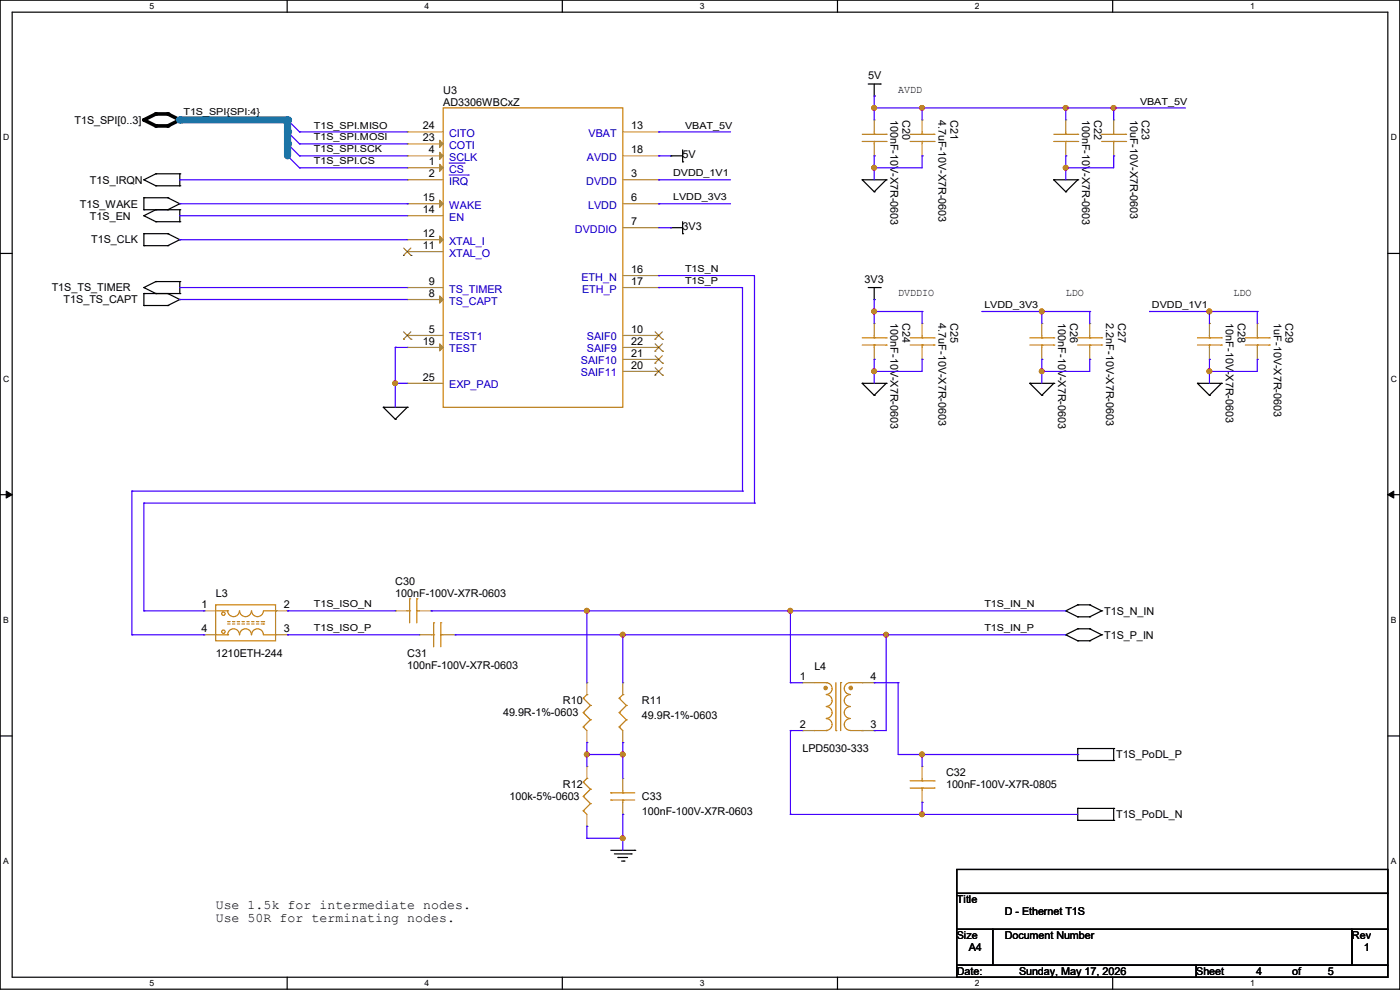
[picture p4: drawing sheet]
<svg xmlns="http://www.w3.org/2000/svg" width="297mm" height="210mm" viewBox="0 0 297 210" stroke-linecap="round" stroke-linejoin="round" font-family="sans-serif">
<path d="M0 0h297v209.8h-297zM2.6 2.6h291.8v204.7h-291.8z" fill="none" stroke="#000" stroke-width=".25"/>
<g fill="#fff">
<path d="M31.7 .3h1v2h-1z"/>
<path d="M31.7 207.6h1v1.9h-1z"/>
</g>
<path d="M60.9 0v2.6M60.9 207.3v2.5" fill="none" stroke="#000" stroke-width=".25"/>
<g fill="#fff">
<path d="M90.1 .3h1v2h-1z"/>
<path d="M90.1 207.6h1v1.9h-1z"/>
</g>
<path d="M119.3 0v2.6M119.3 207.3v2.5" fill="none" stroke="#000" stroke-width=".25"/>
<g fill="#fff">
<path d="M148.5 .3h.9v2h-.9z"/>
<path d="M148.5 207.6h.9v1.9h-.9z"/>
</g>
<path d="M177.7 0v2.6M177.7 207.3v2.5" fill="none" stroke="#000" stroke-width=".25"/>
<g fill="#fff">
<path d="M206.8 .3h1v2h-1z"/>
<path d="M206.8 207.6h1v1.9h-1z"/>
</g>
<path d="M236.1 0v2.6M236.1 207.3v2.5" fill="none" stroke="#000" stroke-width=".25"/>
<g fill="#fff">
<path d="M265.2 .3h1v2h-1z"/>
<path d="M265.2 207.6h1v1.9h-1z"/>
<path d="M.7 28.2h1.2v1.9h-1.2z"/>
<path d="M295.1 28.2h1.2v1.9h-1.2z"/>
<path d="M.7 79.3h1.2v2h-1.2z"/>
<path d="M295.1 79.3h1.2v2h-1.2z"/>
</g>
<path d="M0 53.8h2.6M294.4 53.8h2.6" fill="none" stroke="#000" stroke-width=".25"/>
<g fill="#fff">
<path d="M.7 130.5h1.2v2h-1.2z"/>
<path d="M295.1 130.5h1.1v2h-1.1z"/>
</g>
<path d="M0 104.9h2.6M294.4 104.9h2.6" fill="none" stroke="#000" stroke-width=".25"/>
<path d="M1.3 104.2l1.3 .7-1.3 .8zM294.4 104.9l1.3-.7v1.5z" fill="#000" stroke="#000" stroke-width=".21"/>
<g fill="#fff">
<path d="M.7 181.7h1.2v2h-1.2z"/>
<path d="M295.1 181.7h1.1v2h-1.1z"/>
</g>
<g fill="none" stroke="#000" stroke-width=".25">
<path d="M184.2 17.8h2.5M185.5 17.8v2.6M186.7 17.8h.1M30.5 38.1h.1M30.5 38.1l2.6 1.3M33.1 36.9h.1M33.1 39.4h.1M33.1 36.9l-2.6 1.2M33.1 36.9h5M33.1 39.4h5M38.1 36.9h.1M38.1 39.4h.1"/>
<path d="M38.1 36.9v2.5M142.3 33.1h.1M142.3 33.1h2.5M144.8 34.3h.1M144.8 31.8v2.5M182.9 38.1h.1M182.9 38.1h5.1M182.9 38.1l2.6 2.6M185.5 20.4h.1M188 38.1h.1M188 38.1l-2.5 2.6M223.6 38.1h.1"/>
<path d="M223.6 38.1h5M223.6 38.1l2.5 2.6M228.6 38.1h.1M228.6 38.1l-2.5 2.6M30.5 52.1h.1M30.5 49.6h.1M30.5 45.8h.1M30.5 44.5h.1M30.5 42h.1M30.5 49.6h5.1M30.5 52.1h5.1M30.5 42v2.5"/>
<path d="M30.5 49.6v2.5M30.5 44.5h7.6M30.5 45.8l2.6 1.2M30.5 42h5.1M33.1 44.5h.1M33.1 47h.1M33.1 59.7h.1M33.1 44.5l-2.6 1.3M33.1 47h5M33.1 59.7l-2.6 1.3M33.1 59.7h5M35.6 49.6h.1"/>
<path d="M35.6 52.1h.1M35.6 42h.1M35.6 44.5h.1M35.6 49.6l2.5 1.2M35.6 42l2.5 1.2M38.1 50.8h.1M38.1 44.5h.1M38.1 47h.1M38.1 43.2h.1M38.1 59.7h.1M38.1 44.5v2.5M38.1 59.7v2.6"/>
<path d="M38.1 50.8l-2.5 1.3M38.1 43.2l-2.5 1.3M142.3 48.3h.1M142.3 48.3h2.5M144.8 49.6h.1M144.8 47v2.6M185.5 40.7h.1M226.1 40.7h.1M30.5 64.8h.1M30.5 62.3h.1M30.5 61h.1M30.5 62.3v2.5"/>
<path d="M30.5 62.3h7.6M30.5 64.8h5.1M30.5 61l2.6 1.3M33.1 62.3h.1M35.6 62.3h.1M35.6 64.8h.1M35.6 62.3l2.5 1.2M38.1 63.5h.1M38.1 62.3h.1M38.1 63.5l-2.5 1.3M184.2 61h2.5M185.5 63.5h.1"/>
<path d="M185.5 61v2.5M186.7 61h.1M81.3 86.4h.1M81.3 86.4h5.1M81.3 86.4l2.6 2.5M83.9 88.9h.1M86.4 86.4h.1M86.4 86.4l-2.5 2.5M182.9 81.3h.1M182.9 81.3h5.1M182.9 81.3l2.6 2.6M185.5 83.9h.1"/>
<path d="M188 81.3h.1M188 81.3l-2.5 2.6M218.5 81.3h.1M218.5 81.3h5.1M218.5 81.3l2.5 2.6M221 83.9h.1M223.6 81.3h.1M223.6 81.3l-2.6 2.6M254 81.3h.1M254 81.3h5.1M254 81.3l2.6 2.6M256.6 83.9h.1"/>
<path d="M259.1 81.3h.1M259.1 81.3l-2.5 2.6M226.1 129.6h.1M226.1 134.7h.1M226.1 129.6l2.5 1.3M226.1 134.7l2.5 1.2M228.6 128.3h.1M228.6 130.9h.1M228.6 133.4h.1M228.6 135.9h.1M228.6 128.3l-2.5 1.3M228.6 128.3h2.6"/>
<path d="M228.6 130.9h2.6M228.6 133.4l-2.5 1.3M228.6 133.4h2.6M228.6 135.9h2.6M231.2 128.3h.1M231.2 130.9h.1M231.2 133.4h.1M231.2 135.9h.1M231.2 128.3l2.5 1.3M231.2 133.4l2.5 1.3M233.7 129.6h.1M233.7 134.7h.1"/>
<path d="M233.7 129.6l-2.5 1.3M233.7 134.7l-2.5 1.2M0 156.1h2.6M228.6 158.8h.1M228.6 158.8h7.7M228.6 158.8v2.5M236.3 158.8h.1M236.3 158.8v2.5M294.4 156.1h2.6M228.6 161.3h.1M228.6 174h.1M228.6 171.5h.1"/>
<path d="M228.6 161.3h7.7M228.6 171.5v2.5M228.6 171.5h7.7M228.6 174h7.7M236.3 161.3h.1M236.3 171.5h.1M236.3 174h.1M236.3 171.5v2.5M129.6 180.4h5.1M130.3 181.1h3.6M131.1 181.9h.1M131.1 181.9h2"/>
<path d="M131.9 182.7h.5M132.4 182.7h.1M133.9 181.1h.1M134.7 180.4h.1M203 184.4h91.4v5.1h-91.4zM203 189.5h91.4v7.6h-91.4zM203 197.1h7.6v7.7h-7.6zM210.6 197.1h76.2v7.7h-76.2zM286.8 197.1h7.6v7.7h-7.6zM203 204.8h50.8v2.5h-50.8zM253.8 204.8h40.6v2.5h-40.6z"/>
</g>
<path d="M30.5 25.4l2.6-1.2h2.5l2.5 1.2-2.5 1.3h-2.5z" fill="none" stroke="#000" stroke-width=".76"/>
<g fill="#000">
<circle cx="30.5" cy="25.4" r=".38"/>
<circle cx="33.1" cy="24.2" r=".38"/>
<circle cx="33.1" cy="26.7" r=".38"/>
<circle cx="35.6" cy="26.7" r=".38"/>
<circle cx="35.6" cy="24.2" r=".38"/>
<circle cx="38.1" cy="25.4" r=".38"/>
</g>
<g fill="none" stroke="#4200ff" stroke-width=".25">
<path d="M38.1 38.1h.1M38.1 38.1h48.3M61 25.4h.1M61 28h.1M61 30.5h.1M61 33.1h.1M61 25.4l2.5 2.6M61 28l2.5 2.5M61 30.5l2.5 2.6M61 33.1l2.5 2.5M63.5 28h.1M63.5 30.5h.1"/>
<path d="M63.5 33.1h.1M63.5 35.6h.1M63.5 28h22.9M63.5 30.5h22.9M63.5 33.1h22.9M63.5 35.6h22.9"/>
</g>
<g fill="none" stroke="#cc8006" stroke-width=".25">
<path d="M94 22.9h38.1v63.5h-38.1zM182.9 28.5h5.1M182.9 30h5.1M185.5 30h.1M185.5 28.5h.1M185.5 28v.5M185.5 30v.5M188 28.5h.1M188 30h.1M193.1 28.5h5.1M193.1 30h5.1M195.6 30h.1"/>
<path d="M195.6 28.5h.1M195.6 28v.5M195.6 30v.5M198.2 28.5h.1M198.2 30h.1M223.6 28.5h5M223.6 30h5M226.1 30h.1M226.1 28.5h.1M226.1 28v.5M226.1 30v.5M228.6 28.5h.1"/>
<path d="M228.6 30h.1M233.7 28.5h5.1M233.7 30h5.1M236.3 30h.1M236.3 28.5h.1M236.3 28v.5M236.3 30v.5M238.8 28.5h.1M238.8 30h.1M182.9 71.7h5.1M182.9 73.2h5.1M185.5 73.2h.1"/>
<path d="M185.5 71.7h.1M185.5 71.2v.5M185.5 73.2v.5M188 71.7h.1M188 73.2h.1M193.1 71.7h5.1M193.1 73.2h5.1M195.6 73.2h.1M195.6 71.7h.1M195.6 71.2v.5M195.6 73.2v.5M198.2 71.7h.1"/>
<path d="M198.2 73.2h.1M218.5 71.7h5.1M218.5 73.2h5.1M221 73.2h.1M221 71.7h.1M221 71.2v.5M221 73.2v.5M223.6 71.7h.1M223.6 73.2h.1M228.6 71.7h5.1M228.6 73.2h5.1M231.2 73.2h.1"/>
<path d="M231.2 71.7h.1M231.2 71.2v.5M231.2 73.2v.5M233.7 71.7h.1M233.7 73.2h.1M254 71.7h5.1M254 73.2h5.1M256.6 73.2h.1M256.6 71.7h.1M256.6 71.2v.5M256.6 73.2v.5M259.1 71.7h.1"/>
<path d="M259.1 73.2h.1M264.2 71.7h5.1M264.2 73.2h5.1M266.7 73.2h.1M266.7 71.7h.1M266.7 71.2v.5M266.7 73.2v.5M269.3 71.7h.1M269.3 73.2h.1M45.8 128.3h12.7v7.6h-12.7zM45.8 134.7h2.5M45.8 129.6h2.5"/>
<path d="M48.3 129.6h.1M48.3 134.7h.1M48.3 129.6a1.25 1.25 0 0 0 1.3 1.2 1.25 1.25 0 0 0 1.2-1.2M48.3 134.7a1.25 1.25 0 0 1 1.3-1.3 1.25 1.25 0 0 1 1.2 1.3M50.8 129.6a1.25 1.25 0 0 0 1.3 1.2 1.25 1.25 0 0 0 1.2-1.2 1.27 1.27 0 0 0 1.3 1.2 1.27 1.27 0 0 0 1.3-1.2h2.6M58.5 134.7h.1M58.5 129.6h.1M58.5 134.7h-2.6a1.25 1.25 0 0 0-1.3-1.3 1.25 1.25 0 0 0-1.2 1.3 1.27 1.27 0 0 0-1.3-1.3 1.27 1.27 0 0 0-1.3 1.3M86.4 129.6h.5M86.9 127h.1M86.9 129.6h.1M86.9 127v5.1"/>
<path d="M88.4 127h.1M88.4 129.6h.1M88.4 129.6h.5M88.4 127v5.1M91.5 134.7h.5M92 132.1h.1M92 134.7h.1M92 132.1v5.1M93.5 132.1h.1M93.5 134.7h.1M93.5 132.1v5.1M93.5 134.7h.5"/>
<path d="M123.7 154.2h.1M123.7 151.2h.1M123.7 148.1h.1M123.7 154.2l.8 .8M123.7 151.2l1.6 1.5M123.7 148.1l1.6 1.5M124.5 147.4h.1M124.5 147.4l-.8 .7M125.3 152.7h.1M125.3 149.6h.1M125.3 152.7l-1.6 1.5M125.3 149.6l-1.6 1.6"/>
<path d="M131.4 154.2h.1M131.4 151.2h.1M131.4 148.1h.1M131.4 154.2l.7 .8M131.4 151.2l1.5 1.5M131.4 148.1l1.5 1.5M132.1 147.4h.1M132.1 147.4l-.7 .7M132.9 152.7h.1M132.9 149.6h.1M132.9 152.7l-1.5 1.5M132.9 149.6l-1.5 1.6"/>
<path d="M172.8 144.8h2.5M172.8 155h2.5M175.3 144.8h.1M175.3 155h.1M175.3 144.8a1.25 1.25 0 0 1 1.2 1.3 1.25 1.25 0 0 1-1.2 1.2 1.27 1.27 0 0 1 1.2 1.3 1.27 1.27 0 0 1-1.2 1.3 1.27 1.27 0 0 1 1.2 1.2 1.27 1.27 0 0 1-1.2 1.3M175.3 152.4a1.25 1.25 0 0 1 1.2 1.3 1.25 1.25 0 0 1-1.2 1.2M177.3 155h.1M177.3 144.8v10.2M178.4 144.8h.1M178.4 144.8v10.2M180.4 155h2.5M180.4 152.4a1.25 1.25 0 0 0-1.3 1.3 1.25 1.25 0 0 0 1.3 1.2"/>
<path d="M182.9 144.8h.1M182.9 155h.1M182.9 144.8h-2.5a1.25 1.25 0 0 0-1.3 1.3 1.25 1.25 0 0 0 1.3 1.2 1.29 1.29 0 0 0-1.3 1.3 1.29 1.29 0 0 0 1.3 1.3 1.25 1.25 0 0 0-1.3 1.3 1.25 1.25 0 0 0 1.3 1.2M123.7 172h.1M123.7 169h.1M123.7 165.9h.1M123.7 172l.8 .8M123.7 169l1.6 1.5M123.7 165.9l1.6 1.5M124.5 165.1h.1M124.5 165.1l-.8 .8M125.3 170.5h.1"/>
<path d="M125.3 167.4h.1M125.3 170.5l-1.6 1.5M125.3 167.4l-1.6 1.6M129.6 169.7h.1M129.6 168.2h.1M129.6 169.7h5.1M129.6 168.2h5.1M132.1 168.2h.1M132.1 169.7h.1M132.1 167.7v.5M132.1 169.7v.5M193.1 165.7h5.1"/>
<path d="M193.1 167.2h5.1M195.6 167.2h.1M195.6 165.7h.1M195.6 165.1v.6M195.6 167.2v.5M198.2 165.7h.1M198.2 167.2h.1"/>
<circle cx="47.4" cy="134" r=".36"/>
<circle cx="47.4" cy="130.2" r=".36"/>
</g>
<g fill="none" stroke="#a84" stroke-width=".25">
<path d="M86.4 35.6h.1M86.4 38.1h.1M86.4 33.1h.1M86.4 30.5h.1M86.4 28h.1M86.4 35.6h7.6M86.4 38.1h7.6M86.4 33.1h7.6M86.4 28h7.6M86.4 30.5h7.6M132.1 38.1h7.6M132.1 33.1h7.6"/>
<path d="M132.1 28h7.6M139.7 38.1h.1M139.7 28h.1M139.7 33.1h.1M185.5 25.4h.1M185.5 33.1h.1M185.5 25.4v2.6M185.5 30.5v2.6M195.6 25.4h.1M195.6 33.1h.1M195.6 25.4v2.6M195.6 30.5v2.6"/>
<path d="M226.1 25.4h.1M226.1 33.1h.1M226.1 25.4v2.6M226.1 30.5v2.6M236.3 25.4h.1M236.3 33.1h.1M236.3 25.4v2.6M236.3 30.5v2.6M86.4 53.4h.1M86.4 50.8h.1M86.4 45.8h.1M86.4 43.2h.1"/>
<path d="M86.4 43.2h7.6M86.4 53.4h7.6M86.4 50.8h7.6M86.4 45.8h7.6M132.1 43.2h7.6M132.1 48.3h7.6M132.1 58.5h7.6M139.7 43.2h.1M139.7 48.3h.1M139.7 58.5h.1M86.4 71.2h.1M86.4 63.5h.1"/>
<path d="M86.4 61h.1M86.4 73.7h.1M86.4 71.2h7.6M86.4 63.5h7.6M86.4 61h7.6M86.4 73.7h7.6M132.1 71.2h7.6M132.1 61h7.6M132.1 73.7h7.6M132.1 78.8h7.6M132.1 76.2h7.6M139.7 71.2h.1"/>
<path d="M139.7 61h.1M139.7 78.8h.1M139.7 76.2h.1M139.7 73.7h.1M185.5 68.6h.1M185.5 76.2h.1M185.5 68.6v2.6M185.5 73.7v2.5M195.6 68.6h.1M195.6 76.2h.1M195.6 68.6v2.6M195.6 73.7v2.5"/>
<path d="M221 68.6h.1M221 76.2h.1M221 68.6v2.6M221 73.7v2.5M231.2 68.6h.1M231.2 76.2h.1M231.2 68.6v2.6M231.2 73.7v2.5M256.6 68.6h.1M256.6 76.2h.1M256.6 68.6v2.6M256.6 73.7v2.5"/>
<path d="M266.7 68.6h.1M266.7 76.2h.1M266.7 68.6v2.6M266.7 73.7v2.5M86.4 81.3h.1M86.4 81.3h7.6M43.2 129.6h.1M43.2 134.7h.1M43.2 134.7h2.6M43.2 129.6h2.6M58.5 134.7h2.5M58.5 129.6h2.5"/>
<path d="M61 134.7h.1M61 129.6h.1M83.9 129.6h.1M83.9 129.6h2.5M88.9 134.7h.1M88.9 134.7h2.6M88.9 129.6h2.6M91.5 129.6h.1M94 134.7h2.6M96.6 134.7h.1M124.5 157.5h.1M124.5 144.8h.1"/>
<path d="M124.5 144.8v2.6M124.5 155v2.5M132.1 157.5h.1M132.1 144.8h.1M132.1 144.8v2.6M132.1 155v2.5M170.2 144.8h.1M170.2 155h.1M170.2 144.8h2.6M170.2 155h2.6M182.9 144.8h2.6M182.9 155h2.6"/>
<path d="M185.5 144.8h.1M185.5 155h.1M124.5 175.3h.1M124.5 162.6h.1M124.5 162.6v2.5M124.5 172.8v2.5M132.1 172.8h.1M132.1 165.1h.1M132.1 165.1v2.6M132.1 170.2v2.6M195.6 162.6h.1M195.6 170.2h.1"/>
<path d="M195.6 162.6v2.5M195.6 167.7v2.5"/>
</g>
<g fill="#cc8006" stroke="#cc8006" stroke-width=".25">
<circle cx="175.2" cy="145.9" r=".36"/>
<circle cx="180.5" cy="145.9" r=".36"/>
</g>
<g fill="#a84" stroke="#a84" stroke-width=".25">
<path d="M93.3 34.8l.7 .8-.7 .8z"/>
<path d="M93.3 32.3l.7 .8-.7 .7z"/>
<path d="M93.3 62.8l.7 .7-.7 .8z"/>
<path d="M93.3 50.1l.7 .7-.7 .8z"/>
<path d="M93.3 42.5l.7 .7-.7 .8z"/>
<path d="M93.3 72.9l.7 .8-.7 .8z"/>
<path d="M93.3 29.8l.7 .7-.7 .8z"/>
</g>
<path d="M95.3 34.6h3.2M95.3 37.1h4.1M98.5 34.6h.1M99.4 37.1h.1" fill="none" stroke="#00c" stroke-width=".21"/>
<g fill="none" stroke="#804000" stroke-width=".21">
<path d="M85.6 54.2h.1M85.6 52.6l1.6 1.6M87.2 52.6l-1.6 1.6M87.2 54.2h.1M85.6 72h.1M85.6 70.4l1.6 1.6M87.2 70.4l-1.6 1.6M87.2 72h.1M138.9 72h.1M138.9 79.6h.1M138.9 77h.1M138.9 74.5h.1"/>
<path d="M139 70.4l1.5 1.6M139 78l1.5 1.6M139 75.5l1.5 1.5M139 72.9l1.5 1.6M140.5 70.4l-1.6 1.6M140.5 78l-1.6 1.6M140.5 75.5l-1.6 1.5M140.5 72.9l-1.6 1.6M140.5 72h.1M140.5 79.6h.1M140.5 77h.1M140.5 74.5h.1"/>
</g>
<path d="M48.3 131.9h7.6M48.3 132.4h7.6M55.9 131.9h.1M55.9 132.4h.1" fill="none" stroke="#cc8006" stroke-width=".25" stroke-dasharray=".5 .5"/>
<path d="M38.1 25.4h22.9" fill="none" stroke="#0080c0" stroke-width="1.5"/>
<circle cx="38.1" cy="25.4" r=".76" fill="#0080c0"/>
<path d="M61 25.4v2.6" fill="none" stroke="#0080c0" stroke-width="1.5"/>
<circle cx="61" cy="25.4" r=".76" fill="#0080c0"/>
<path d="M61 28v2.5" fill="none" stroke="#0080c0" stroke-width="1.5"/>
<circle cx="61" cy="28" r=".76" fill="#0080c0"/>
<path d="M61 30.5v2.6" fill="none" stroke="#0080c0" stroke-width="1.5"/>
<circle cx="61" cy="30.5" r=".76" fill="#0080c0"/>
<g fill="none" stroke="#4200ff" stroke-width=".25">
<path d="M139.7 28h.1M139.7 33.1h.1M139.7 38.1h.1M139.7 28h15.3M139.7 33.1h2.6M139.7 38.1h15.3M185.5 20.4h.1M185.5 22.9h.1M185.5 33.1h.1M185.5 35.6h.1M185.5 20.4v5M185.5 33.1v5"/>
<path d="M185.5 22.9h66M195.6 22.9h.1M195.6 33.1h.1M195.6 22.9v2.5M195.6 33.1v2.5h-10.1M226.1 22.9h.1M226.1 33.1h.1M226.1 35.6h.1M226.1 22.9v2.5M226.1 33.1v5M236.3 22.9h.1M236.3 33.1h.1"/>
<path d="M236.3 22.9v2.5M236.3 33.1v2.5h-10.2M38.1 50.8h.1M38.1 45.8h.1M38.1 50.8h48.3M38.1 43.2h48.3M38.1 45.8h48.3M86.4 43.2h.1M139.7 58.5h.1M139.7 43.2h.1M139.7 58.5h20.4v48.2M139.7 43.2h15.3"/>
<path d="M139.7 48.3h2.6M142.3 48.3h.1M38.1 63.5h.1M38.1 61h.1M38.1 61h48.3M38.1 63.5h48.3M83.9 73.7h.1M83.9 73.7v12.7M83.9 73.7h2.5M139.7 61h.1M139.7 61h17.8v43.2M185.5 63.5h.1"/>
<path d="M185.5 66.1h.1M185.5 76.2h.1M185.5 78.8h.1M185.5 63.5v5.1M185.5 76.2v5.1M185.5 66.1h10.1M195.6 66.1h.1M195.6 76.2h.1M195.6 66.1v2.5M195.6 76.2v2.6h-10.1M208.3 66.1h.1M208.3 66.1h22.9"/>
<path d="M221 66.1h.1M221 76.2h.1M221 78.8h.1M221 66.1v2.5M221 76.2v5.1M231.2 66.1h.1M231.2 76.2h.1M231.2 76.2v2.6h-10.2M231.2 66.1v2.5M243.9 66.1h.1M243.9 66.1h22.8M256.6 66.1h.1"/>
<path d="M256.6 76.2h.1M256.6 78.8h.1M256.6 66.1v2.5M256.6 76.2v5.1M266.7 66.1h.1M266.7 76.2h.1M266.7 76.2v2.6h-10.1M266.7 66.1v2.5M83.9 81.3h.1M83.9 81.3h2.5M28 104.2h.1M28 104.2h129.5"/>
<path d="M28 104.2v30.5M30.5 106.7h.1M30.5 106.7h129.6M30.5 106.7v22.9M157.5 104.2h.1M160.1 106.7h.1M28 134.7h.1M28 134.7h15.2M30.5 129.6h.1M30.5 129.6h12.7M43.2 134.7h.1M43.2 129.6h.1"/>
<path d="M61 129.6h.1M61 134.7h.1M61 129.6h22.9M61 134.7h27.9M91.5 129.6h.1M91.5 129.6h134.6M96.6 134.7h.1M96.6 134.7h129.5M124.5 129.6h.1M124.5 129.6v15.2M132.1 134.7h.1M132.1 134.7v10.1"/>
<path d="M167.7 129.6h.1M167.7 129.6v15.2M188 134.7h.1M188 134.7v20.3h-2.5M124.5 157.5h.1M124.5 157.5v5.1M132.1 157.5h.1M132.1 157.5v7.6M167.7 144.8h.1M167.7 155h.1M167.7 155v17.8M167.7 155h2.5"/>
<path d="M167.7 144.8h2.5M185.5 155h.1M185.5 144.8h.1M185.5 144.8h5M190.5 144.8h.1M190.5 144.8v15.3h38.1M124.5 160.1h.1M124.5 175.3h.1M124.5 177.8h.1M124.5 175.3v2.5M124.5 160.1h7.6M124.5 177.8h7.6"/>
<path d="M132.1 160.1h.1M132.1 172.8h.1M132.1 177.8h.1M132.1 172.8v7.6M167.7 172.8h.1M167.7 172.8h60.9M195.6 160.1h.1M195.6 170.2h.1M195.6 172.8h.1M195.6 160.1v2.5M195.6 170.2v2.6M228.6 160.1h.1"/>
</g>
<g fill="#f00" stroke="#f00" stroke-width=".25">
<circle cx="83.8" cy="81.3" r=".49"/>
<circle cx="185.4" cy="22.9" r=".49"/>
<circle cx="226.1" cy="22.9" r=".49"/>
<circle cx="195.6" cy="22.9" r=".49"/>
<circle cx="236.2" cy="22.9" r=".49"/>
<circle cx="185.4" cy="35.6" r=".49"/>
<circle cx="226.1" cy="35.6" r=".49"/>
<circle cx="185.4" cy="66.1" r=".49"/>
<circle cx="185.4" cy="78.8" r=".49"/>
<circle cx="221" cy="66.1" r=".49"/>
<circle cx="221" cy="78.8" r=".49"/>
<circle cx="256.6" cy="66.1" r=".49"/>
<circle cx="256.6" cy="78.8" r=".49"/>
<circle cx="124.5" cy="129.6" r=".49"/>
<circle cx="167.7" cy="129.6" r=".49"/>
<circle cx="132.1" cy="134.6" r=".49"/>
<circle cx="188" cy="134.6" r=".49"/>
<circle cx="124.5" cy="160" r=".49"/>
<circle cx="132.1" cy="160" r=".49"/>
<circle cx="132.1" cy="177.8" r=".49"/>
<circle cx="195.6" cy="172.7" r=".49"/>
<circle cx="195.6" cy="160" r=".49"/>
</g>
<g font-size="2.8">
<text x="45.8" y="192.8">Use 1.5k for intermediate nodes.</text>
<text x="45.8" y="195.6">Use 50R for terminating nodes.</text>
</g>
<g font-size="2.3">
<text x="184.2" y="16.8">5V</text>
<text x="94" y="19.9">U3</text>
<text x="94" y="22.4">AD3306WBCxZ</text>
<text x="190.5" y="19.7">AVDD</text>
<text x="15.8" y="26.2">T1S_SPI[0..3]</text>
<text x="89.7" y="30">23</text>
<text x="89.7" y="27.4">24</text>
<text x="133.9" y="27.4">13</text>
<text x="188.9" y="25.4" transform="rotate(90 188.9 25.4)">100nF-10V-X7R-0603</text>
<text x="191.5" y="25.4" transform="rotate(90 191.5 25.4)">C20</text>
<text x="199.1" y="25.4" transform="rotate(90 199.1 25.4)">4.7uF-10V-X7R-0603</text>
<text x="201.6" y="25.4" transform="rotate(90 201.6 25.4)">C21</text>
<text x="229.6" y="25.4" transform="rotate(90 229.6 25.4)">100nF-10V-X7R-0603</text>
<text x="232.1" y="25.4" transform="rotate(90 232.1 25.4)">C22</text>
<text x="239.7" y="25.4" transform="rotate(90 239.7 25.4)">10uF-10V-X7R-0603</text>
<text x="242.3" y="25.4" transform="rotate(90 242.3 25.4)">C23</text>
<text x="91" y="35.1">1</text>
<text x="91" y="32.5">4</text>
<text x="133.9" y="32.5">18</text>
<text x="144.8" y="33.6">5V</text>
<text x="19.1" y="38.9">T1S_IRQN</text>
<text x="91" y="37.6">2</text>
<text x="133.9" y="37.6">3</text>
<text x="16.9" y="44">T1S_WAKE</text>
<text x="19.1" y="46.6">T1S_EN</text>
<text x="89.7" y="45.2">14</text>
<text x="89.7" y="42.7">15</text>
<text x="133.9" y="42.7">6</text>
<text x="133.9" y="47.8">7</text>
<text x="19.3" y="51.6">T1S_CLK</text>
<text x="89.7" y="52.8">11</text>
<text x="89.7" y="50.3">12</text>
<text x="144.8" y="48.9">3V3</text>
<text x="133.9" y="57.9">16</text>
<text x="11" y="61.8">T1S_TS_TIMER</text>
<text x="13.5" y="64.3">T1S_TS_CAPT</text>
<text x="91" y="63">8</text>
<text x="91" y="60.5">9</text>
<text x="133.9" y="60.5">17</text>
<text x="183.4" y="60">3V3</text>
<text x="190.5" y="62.9">DVDDIO</text>
<text x="226.1" y="62.9">LDO</text>
<text x="261.7" y="62.9">LDO</text>
<text x="91" y="70.6">5</text>
<text x="133.9" y="70.6">10</text>
<text x="188.9" y="68.6" transform="rotate(90 188.9 68.6)">100nF-10V-X7R-0603</text>
<text x="191.5" y="68.6" transform="rotate(90 191.5 68.6)">C24</text>
<text x="199.1" y="68.6" transform="rotate(90 199.1 68.6)">4.7uF-10V-X7R-0603</text>
<text x="201.6" y="68.6" transform="rotate(90 201.6 68.6)">C25</text>
<text x="224.5" y="68.6" transform="rotate(90 224.5 68.6)">100nF-10V-X7R-0603</text>
<text x="227" y="68.6" transform="rotate(90 227 68.6)">C26</text>
<text x="234.7" y="68.6" transform="rotate(90 234.7 68.6)">2.2nF-10V-X7R-0603</text>
<text x="237.2" y="68.6" transform="rotate(90 237.2 68.6)">C27</text>
<text x="260.1" y="68.6" transform="rotate(90 260.1 68.6)">10nF-10V-X7R-0603</text>
<text x="262.6" y="68.6" transform="rotate(90 262.6 68.6)">C28</text>
<text x="270.2" y="68.6" transform="rotate(90 270.2 68.6)">1uF-10V-X7R-0603</text>
<text x="272.8" y="68.6" transform="rotate(90 272.8 68.6)">C29</text>
<text x="89.7" y="73.2">19</text>
<text x="133.9" y="75.7">21</text>
<text x="133.9" y="73.2">22</text>
<text x="89.7" y="80.8">25</text>
<text x="133.9" y="78.2">20</text>
<text x="83.9" y="124">C30</text>
<text x="42.7" y="129">1</text>
<text x="45.8" y="126.6">L3</text>
<text x="60.2" y="129">2</text>
<text x="83.9" y="126.6">100nF-100V-X7R-0603</text>
<text x="234.2" y="130.4">T1S_N_IN</text>
<text x="42.7" y="134.1">4</text>
<text x="60.2" y="134.1">3</text>
<text x="234.2" y="135.5">T1S_P_IN</text>
<text x="45.8" y="139.3">1210ETH-244</text>
<text x="86.4" y="139.3">C31</text>
<text x="86.4" y="141.8">100nF-100V-X7R-0603</text>
<text x="172.8" y="142.1">L4</text>
<text x="119.4" y="149.4">R10</text>
<text x="136.2" y="149.4">R11</text>
<text x="169.7" y="144.3">1</text>
<text x="184.7" y="144.3">4</text>
<text x="106.7" y="152">49.9R-1%-0603</text>
<text x="136.2" y="152.5">49.9R-1%-0603</text>
<text x="169.7" y="154.4">2</text>
<text x="184.7" y="154.4">3</text>
<text x="170.2" y="159.6">LPD5030-333</text>
<text x="236.8" y="160.9">T1S_PoDL_P</text>
<text x="119.4" y="167.2">R12</text>
<text x="200.7" y="164.7">C32</text>
<text x="200.7" y="167.2">100nF-100V-X7R-0805</text>
<text x="108.1" y="169.8">100k-5%-0603</text>
<text x="136.2" y="169.8">C33</text>
<text x="136.2" y="172.8">100nF-100V-X7R-0603</text>
<text x="236.8" y="173.6">T1S_PoDL_N</text>
<text x="203" y="191.6">Title</text>
<text x="213.2" y="194.1">D - Ethernet T1S</text>
<text x="203" y="199.2">Size</text>
<text x="205.5" y="201.8">A4</text>
<text x="213.1" y="199.2">Document Number</text>
<text x="286.8" y="199.2">Rev</text>
<text x="289.4" y="201.8">1</text>
<text x="203" y="206.8">Date:</text>
<text x="216.2" y="206.8">Sunday, May 17, 2026</text>
<text x="253.8" y="206.8">Sheet</text>
<text x="266.5" y="206.8">4</text>
<text x="274.1" y="206.8">of</text>
<text x="281.7" y="206.8">5</text>
</g>
<g font-size="2.3" fill="#00c">
<text x="95.3" y="29">CITO</text>
<text x="124.9" y="29">VBAT</text>
<text x="95.3" y="34.1">SCLK</text>
<text x="95.3" y="31.6">COTI</text>
<text x="124.5" y="34.1">AVDD</text>
<text x="95.3" y="36.7">CS</text>
<text x="95.3" y="39.2">IRQ</text>
<text x="124.4" y="39.2">DVDD</text>
<text x="95.3" y="46.8">EN</text>
<text x="95.3" y="44.3">WAKE</text>
<text x="124.8" y="44.3">LVDD</text>
<text x="95.3" y="51.9">XTAL_I</text>
<text x="122" y="49.4">DVDDIO</text>
<text x="95.3" y="54.4">XTAL_O</text>
<text x="123.4" y="59.5">ETH_N</text>
<text x="95.3" y="64.6">TS_CAPT</text>
<text x="95.3" y="62.1">TS_TIMER</text>
<text x="123.5" y="62.1">ETH_P</text>
<text x="95.3" y="72.2">TEST1</text>
<text x="95.3" y="74.8">TEST</text>
<text x="123.2" y="77.3">SAIF10</text>
<text x="124.5" y="72.2">SAIF0</text>
<text x="124.5" y="74.8">SAIF9</text>
<text x="95.3" y="82.4">EXP_PAD</text>
<text x="123.2" y="79.8">SAIF11</text>
</g>
<g font-size="2">
<text x="241.9" y="22.2">VBAT_5V</text>
<text x="38.9" y="24.5">T1S_SPI{SPI:4}</text>
<text x="66.6" y="27.3">T1S_SPI.MISO</text>
<text x="66.6" y="29.8">T1S_SPI.MOSI</text>
<text x="145.3" y="27.3">VBAT_5V</text>
<text x="66.6" y="32.3">T1S_SPI.SCK</text>
<text x="66.6" y="34.9">T1S_SPI.CS</text>
<text x="142.8" y="37.4">DVDD_1V1</text>
<text x="142.8" y="42.5">LVDD_3V3</text>
<text x="145.3" y="57.7">T1S_N</text>
<text x="145.3" y="60.3">T1S_P</text>
<text x="208.8" y="65.4">LVDD_3V3</text>
<text x="244.4" y="65.4">DVDD_1V1</text>
<text x="66.6" y="128.9">T1S_ISO_N</text>
<text x="208.8" y="128.9">T1S_IN_N</text>
<text x="66.6" y="133.9">T1S_ISO_P</text>
<text x="208.8" y="133.9">T1S_IN_P</text>
</g>
<g font-size="1.8">
<text x="31.7" y="1.9">5</text>
<text x="90.1" y="1.9">4</text>
<text x="148.5" y="1.9">3</text>
<text x="206.8" y="1.9">2</text>
<text x="265.2" y="1.9">1</text>
<text x=".7" y="29.8">D</text>
<text x="295.1" y="29.8">D</text>
<text x=".7" y="80.9">C</text>
<text x="295.1" y="80.9">C</text>
<text x=".7" y="132.1">B</text>
<text x="295.1" y="132.1">B</text>
<text x=".7" y="183.3">A</text>
<text x="295.1" y="183.3">A</text>
<text x="31.7" y="209.2">5</text>
<text x="90.1" y="209.2">4</text>
<text x="148.5" y="209.2">3</text>
<text x="206.8" y="209.2">2</text>
<text x="265.2" y="209.2">1</text>
</g>
</svg>
